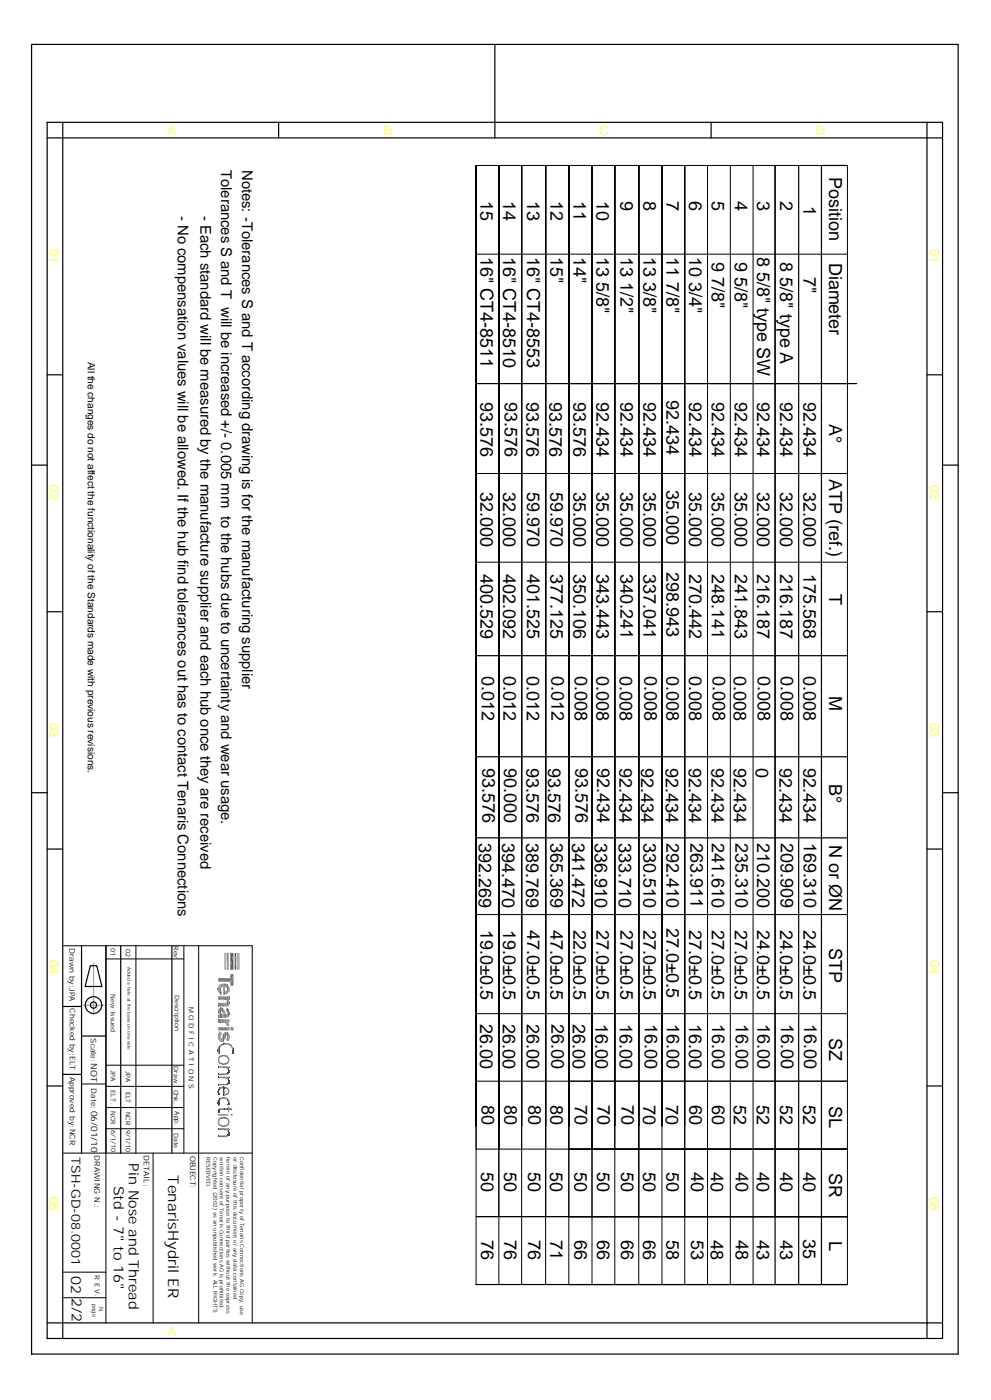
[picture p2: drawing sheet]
<svg xmlns="http://www.w3.org/2000/svg" width="210mm" height="297mm" viewBox="0 0 210 297" stroke-linecap="round" stroke-linejoin="round" font-family="sans-serif">
<g fill="none" stroke="#000" stroke-width=".25">
<path d="M6.7 9.4h196.2v277.5h-196.2zM104.8 9.4v19.8M10 25.9h189.6v257.7h-189.6zM13.3 25.9v3.3h186.3M59 25.9v3.3M115.6 35.1v222.7M135.3 35.1v222.7M150.6 25.9v3.3M164.2 35.1v237.1M169.2 35.1v237.1M174 35.1v237.1M174.2 35.1h5.3"/>
<path d="M196.3 25.9v254.4h-183v-251.1h-3.3M10 79.4h3.3M196.3 79.4h3.3M6.7 98.6h3.3M100.8 81.3h80.6M199.6 98.6h3.3M10 129.6h3.3M100.8 139h78.7M196.3 129.6h3.3M6.7 168h3.3M10 179.9h3.3M100.8 177.6h78.7"/>
<path d="M100.8 160.4h78.7M196.3 179.9h3.3M199.6 168h3.3M10 230.1h3.3M196.3 230.1h3.3M100.8 257.8h78.7M100.8 272.2h78.7M10 280.3h3.3v3.3M199.6 280.3h-3.3v3.3"/>
</g>
<g fill="none" stroke="#000" stroke-width=".21">
<path d="M110.5 35.1v203.5zM110.5 35.1v208.4M115.6 35.1v237.1M120.5 35.1v203.5zM130.2 35.1v203.5zM130.2 35.1v208.4M135.3 35.1v237.1M140.2 35.1v237.1M145 35.1v237.1M149.9 35.1v237.1M154.7 35.1v237.1M159.5 35.1v237.1"/>
<path d="M100.8 53.9h78.7M120.5 81.3h59zM100.8 119.1h78.7M100.8 100.3h78.7M100.8 193.8h78.7M22.4 200.4v79.9M42.1 200.4v79.9M53.4 200.4v79.9M100.8 214.8h78.7M100.8 238.6v-203.5v208.4h78.7M100.8 229.1h78.7M110.5 238.6v-203.5v237.1"/>
<path d="M115.6 238.6v-203.5v208.4M120.5 238.6v-203.5v208.4M130.2 238.6v-203.5v237.1M135.3 238.6v-203.5v208.4M145 238.6v-203.5v222.7M32.4 244.4v35.9M100.8 257.8h78.7h-59h59h-59v-222.7v237.1M105.7 257.8v-222.7v237.1M120.5 257.8h59zM125.4 257.8v-222.7v237.1M100.8 272.2v-237.1v203.5v-203.5h78.7v237.1M120.5 272.2h59"/>
</g>
<g fill="#0037dd">
<path d="M48.5 239.9v.5z"/>
<path d="M48.5 239.9v.7z"/>
<path d="M48.5 239.2v.2z"/>
<path d="M48.5 239.1v.3z"/>
<path d="M48.3 239.5l.2 .4-.2 .8z"/>
<path d="M48.5 239.9v.7l-.2 .1z"/>
<path d="M48.3 239.5v1.2z"/>
<path d="M48.3 240v.8z"/>
<path d="M48.3 239.5v.4z"/>
<path d="M48.3 239.5v.5z"/>
<path d="M48.3 239.1h.2l-.2 .3z"/>
<path d="M48.5 239.1v.3h-.2z"/>
<path d="M48.3 240.4v.4z"/>
<path d="M48.3 240.5l-.1 .4z"/>
<path d="M48.2 239.4v.2z"/>
<path d="M48.2 239.1v.3z"/>
<path d="M48.3 239.1l-.1 .3z"/>
<path d="M48.1 239.1v.4z"/>
<path d="M48.2 239.1v.5z"/>
<path d="M48 239.1v.4z"/>
<path d="M48.1 239.1l-.1 .4z"/>
<path d="M47.8 240.6h.4l-.4 .4z"/>
<path d="M48.2 240.6v.3l-.4 .1z"/>
<path d="M47.8 239.1h.2l-.2 .4z"/>
<path d="M48 239.1v.4h-.2z"/>
<path d="M47.7 240.6h.1l-.1 .4z"/>
<path d="M47.8 240.6v.4h-.1z"/>
<path d="M47.4 240.6h.3l-.3 .4z"/>
<path d="M47.7 240.6v.4h-.3z"/>
<path d="M47.2 239.1h.6l-.6 .4z"/>
<path d="M47.2 239.5l.6-.4v.4z"/>
<path d="M47.1 239.1h.1l-.1 .4z"/>
<path d="M47.2 239.1v.4h-.1z"/>
<path d="M46.8 240.6h.6l-.6 .4z"/>
<path d="M46.8 241l.6-.4v.4z"/>
<path d="M46.6 240.6h.2l-.2 .4z"/>
<path d="M46.8 240.6v.4h-.2z"/>
<path d="M46.4 240.6h.2l-.2 .4z"/>
<path d="M46.6 240.6v.4h-.2z"/>
<path d="M46.3 239.1h.8l-.8 .4z"/>
<path d="M46.3 239.5l.8-.4v.4z"/>
<path d="M46.3 239.1v.3z"/>
<path d="M46.3 239.1v.4z"/>
<path d="M46.2 240.6h.2l-.2 .4z"/>
<path d="M46.4 240.6v.4h-.2z"/>
<path d="M46.3 239.1l-.1 .3z"/>
<path d="M46.2 240.6v.4z"/>
</g>
<path d="M13.5 244.4h39.9" fill="none" stroke="#000" stroke-width=".21"/>
<g fill="#0037dd">
<path d="M49.1 234.9l.1 .3z"/>
<path d="M48.5 234.9h.6l-.6 .3z"/>
<path d="M48.5 235.2l.6-.3v.3z"/>
<path d="M48.3 234.5h.2l-.2 1.2z"/>
<path d="M48.5 234.5v1.2h-.2z"/>
<path d="M48.1 234.9h.2l-.2 .3z"/>
<path d="M48.3 234.9v.3h-.2z"/>
<path d="M48.1 234.9v.3z"/>
<path d="M47.6 234.9h.5l-.5 .3z"/>
<path d="M47.6 235.2l.5-.3v.3z"/>
<path d="M47.6 234.9v.3z"/>
<path d="M47.2 234.9h.4l-.4 .3z"/>
<path d="M47.2 235.2l.4-.3v.3z"/>
<path d="M47 234.9h.2l-.2 .3z"/>
<path d="M47.2 234.9v.3h-.2z"/>
<path d="M46.9 234.9v.3z"/>
<path d="M47 234.9l-.1 .3z"/>
<path d="M46.8 234.9v.3z"/>
<path d="M46.9 234.9l-.1 .3z"/>
<path d="M46.5 235l.3-.1-.3 .3z"/>
<path d="M46.5 235.2l.3-.3v.3z"/>
<path d="M46.4 235.5l.1 .2z"/>
<path d="M46.5 235v.4z"/>
<path d="M46.4 235v.5z"/>
<path d="M46.5 235l-.1 .5z"/>
<path d="M46.4 235v.7z"/>
<path d="M46.4 235l-.2 .8v-.7z"/>
<path d="M46.4 235v.7l-.2 .1z"/>
<path d="M46.2 235.1v.7z"/>
<path d="M48.5 228.9v.5z"/>
<path d="M48.5 228.9v.6z"/>
<path d="M48.5 228.3v.1z"/>
<path d="M48.5 228.2v.2z"/>
<path d="M48.3 228.6l.2 .3-.2 .8z"/>
<path d="M48.5 228.9v.6l-.2 .2z"/>
<path d="M48.3 228.6v1.1z"/>
<path d="M48.3 229v.8z"/>
<path d="M48.3 228.5v.5z"/>
<path d="M48.3 228.6v.4z"/>
<path d="M48.3 228.2h.2l-.2 .2z"/>
<path d="M48.5 228.2v.2h-.2z"/>
<path d="M48.3 229.5v.4z"/>
<path d="M48.2 229.5v.5z"/>
<path d="M48.3 229.5l-.1 .5z"/>
<path d="M48.2 228.4v.3z"/>
<path d="M48.2 228.2v.2z"/>
<path d="M48.3 228.2l-.1 .2z"/>
<path d="M48.1 228.2v.4z"/>
<path d="M48.2 228.2v.5z"/>
<path d="M48 228.2v.4z"/>
<path d="M48.1 228.2l-.1 .4z"/>
<path d="M47.8 229.7l.4-.2-.4 .5z"/>
<path d="M48.2 229.5v.5h-.4z"/>
<path d="M47.8 228.2h.2l-.2 .3z"/>
<path d="M48 228.2v.4l-.2-.1z"/>
<path d="M47.7 229.7h.1l-.1 .3z"/>
<path d="M47.8 229.7v.3h-.1z"/>
<path d="M47.4 229.7h.3l-.3 .3z"/>
<path d="M47.7 229.7v.3h-.3z"/>
<path d="M47.2 228.2h.6l-.6 .3z"/>
<path d="M47.2 228.5l.6-.3v.3z"/>
<path d="M47.1 228.2h.1l-.1 .2z"/>
<path d="M47.2 228.2v.3l-.1-.1z"/>
<path d="M46.8 229.7h.6l-.6 .3z"/>
<path d="M46.8 230l.6-.3v.3z"/>
<path d="M46.6 229.7h.2l-.2 .3z"/>
<path d="M46.8 229.7v.3h-.2z"/>
<path d="M46.4 229.7h.2l-.2 .3z"/>
<path d="M46.6 229.7v.3h-.2z"/>
<path d="M46.3 228.2h.8l-.8 .2z"/>
<path d="M46.3 228.4l.8-.2v.2z"/>
<path d="M46.3 228.2v.2z"/>
<path d="M46.2 228.3v.1z"/>
<path d="M46.2 229.7h.2l-.2 .3z"/>
<path d="M46.4 229.7v.3h-.2z"/>
<path d="M46.2 228.3l.1-.1-.1 .2z"/>
<path d="M46.3 228.2l-.1 .2z"/>
<path d="M46.2 229.7v.3z"/>
<path d="M48.5 226.8v.4z"/>
<path d="M48.5 226.7v.6z"/>
<path d="M48.5 226.8v.5z"/>
<path d="M48.5 226.1v.1z"/>
<path d="M48.5 226v.2z"/>
<path d="M48.3 226.4l.2 .3-.2 .8z"/>
<path d="M48.5 226.7v.6l-.2 .2z"/>
<path d="M48.3 226.4v1.1z"/>
<path d="M48.3 226.8v.8z"/>
<path d="M48.3 226.3v.5z"/>
<path d="M48.3 226.4v.4z"/>
<path d="M48.3 226h.2l-.2 .2z"/>
<path d="M48.5 226v.2h-.2z"/>
<path d="M48.3 227.3v.4z"/>
<path d="M48.2 227.3v.5z"/>
<path d="M48.3 227.3l-.1 .5z"/>
<path d="M48.2 226.2v.3z"/>
<path d="M48.2 226v.2z"/>
<path d="M48.3 226l-.1 .2z"/>
<path d="M48.1 226v.4z"/>
<path d="M48.2 226v.5z"/>
<path d="M48 226v.4z"/>
<path d="M48.1 226l-.1 .4z"/>
<path d="M47.8 227.5l.4-.2-.4 .5z"/>
<path d="M48.2 227.3v.5h-.4z"/>
<path d="M47.8 226h.2l-.2 .3z"/>
<path d="M48 226v.4l-.2-.1z"/>
<path d="M47.7 227.5h.1l-.1 .4z"/>
<path d="M47.8 227.5v.3l-.1 .1z"/>
<path d="M47.4 227.5h.3l-.3 .4z"/>
<path d="M47.7 227.5v.4h-.3z"/>
<path d="M47.2 226h.6l-.6 .3z"/>
<path d="M47.2 226.3l.6-.3v.3z"/>
<path d="M47.1 226h.1l-.1 .2z"/>
<path d="M47.2 226v.3l-.1-.1z"/>
<path d="M46.8 227.5h.6l-.6 .4z"/>
<path d="M46.8 227.9l.6-.4v.4z"/>
<path d="M46.6 227.5h.2l-.2 .4z"/>
<path d="M46.8 227.5v.4h-.2z"/>
<path d="M46.4 227.5h.2l-.2 .4z"/>
<path d="M46.6 227.5v.4h-.2z"/>
<path d="M46.3 226h.8l-.8 .2z"/>
<path d="M46.3 226.2l.8-.2v.2z"/>
<path d="M46.3 226v.2z"/>
<path d="M46.2 226.1v.1z"/>
<path d="M46.2 227.5h.2l-.2 .4z"/>
<path d="M46.4 227.5v.4h-.2z"/>
<path d="M46.2 226.1l.1-.1-.1 .2z"/>
<path d="M46.3 226l-.1 .2z"/>
<path d="M46.2 227.5v.4z"/>
<path d="M48.5 231v.7z"/>
<path d="M48.4 230.7v1z"/>
<path d="M48.5 231l-.1 .7z"/>
<path d="M48.3 230.6v1.3z"/>
<path d="M48.4 230.7l-.1 1.2z"/>
<path d="M48.3 230.6v.4z"/>
<path d="M48.3 230.6v.8z"/>
<path d="M48.3 231.4v.6z"/>
<path d="M48.1 231.7l.2-.1-.2 .4z"/>
<path d="M48.3 231.6v.4h-.2z"/>
<path d="M48.1 230.5l.2 .1-.2 .2z"/>
<path d="M48.1 230.8l.2-.2v.4z"/>
<path d="M48 230.4v.3z"/>
<path d="M48.1 230.5v.3z"/>
<path d="M47.7 231.9l.4-.2-.4 .5z"/>
<path d="M48.1 231.7v.3l-.4 .2z"/>
<path d="M47.6 230.3l.4 .1-.4 .2z"/>
<path d="M47.6 230.6l.4-.2v.3z"/>
<path d="M47.6 231.9v.3z"/>
<path d="M47.7 231.9l-.1 .3z"/>
<path d="M47.6 230.3v.3z"/>
<path d="M47.4 230.3h.2l-.2 2z"/>
<path d="M47.6 230.3v1.9l-.2 .1z"/>
<path d="M47.3 230.3v2z"/>
<path d="M47.4 230.3l-.1 2z"/>
<path d="M47.3 230.3v1.8z"/>
<path d="M47.2 230.3v.3z"/>
<path d="M47.3 230.3v.5z"/>
<path d="M47 230.3h.2l-.2 .3z"/>
<path d="M47.2 230.3v.3h-.2z"/>
<path d="M47 230.3l-.1 .3z"/>
<path d="M46.6 230.5l.3-.1-.3 .5z"/>
<path d="M46.9 230.4v.2l-.3 .3z"/>
<path d="M46.6 230.5v.5z"/>
<path d="M46.4 231.7l.2 .3h-.2z"/>
<path d="M46.4 232h.2z"/>
<path d="M46.4 231.2v.8z"/>
<path d="M46.4 231.7v.3z"/>
<path d="M46.4 230.6l.2-.1-.2 .7z"/>
<path d="M46.6 230.5v.5l-.2 .2z"/>
<path d="M46.2 230.8l.2-.2-.2 1.4z"/>
<path d="M46.4 230.6v1.4h-.2z"/>
<path d="M46.2 230.8v1.1z"/>
<path d="M46.2 230.8v1.2z"/>
<path d="M46.1 231.3v.3z"/>
<path d="M46.2 230.9l-.1 .7z"/>
<path d="M46.2 230.9v1z"/>
<path d="M48.6 233.3v.7z"/>
<path d="M48.5 233.3v.8z"/>
<path d="M48.6 233.3l-.1 .8z"/>
<path d="M48.3 232.9l.2 .4-.2 .8z"/>
<path d="M48.5 233.3v.8h-.2z"/>
<path d="M48.3 233.7v.5z"/>
<path d="M48.3 232.8v.5z"/>
<path d="M48.3 232.9v.8z"/>
<path d="M48.3 233.9v.3z"/>
<path d="M48 232.7l.3 .1-.3 .1z"/>
<path d="M48 232.9l.3-.1v.5z"/>
<path d="M47.8 232.5l.2 .2-.2 .1z"/>
<path d="M47.8 232.8l.2-.1v.2z"/>
<path d="M47.6 232.5h.2l-.2 .3z"/>
<path d="M47.8 232.5v.3h-.2z"/>
<path d="M47.2 232.5h.4l-.4 .3z"/>
<path d="M47.2 232.8l.4-.3v.3z"/>
<path d="M47.1 232.5v.3z"/>
<path d="M47.2 232.5l-.1 .3z"/>
<path d="M46.7 232.7l.4-.2-.4 .5z"/>
<path d="M47.1 232.5v.3l-.4 .2z"/>
<path d="M46.6 232.7v.4z"/>
<path d="M46.7 232.7l-.1 .4z"/>
<path d="M46.5 234v.2z"/>
<path d="M46.4 232.8l.2-.1-.2 .7z"/>
<path d="M46.6 232.7l-.2 .7z"/>
<path d="M46.4 233.8v.4z"/>
<path d="M46.5 234l-.1 .2z"/>
<path d="M46.4 232.8v.7z"/>
<path d="M46.4 233.7v.5z"/>
<path d="M46.4 232.9v.8z"/>
<path d="M46.2 233.1l.2-.2-.2 1.3z"/>
<path d="M46.4 232.9v1.3h-.2z"/>
<path d="M46.2 233.1v1.1z"/>
<path d="M46.1 233.6v.3z"/>
<path d="M46.2 233.2l-.1 .7z"/>
<path d="M46.2 233.2v1z"/>
<path d="M49.4 222.5v.2z"/>
<path d="M49.4 222.1v1.1z"/>
<path d="M49.4 222.5v.7z"/>
<path d="M49.3 221.8l.1 .3-.1 1.3z"/>
<path d="M49.4 222.1v1.1l-.1 .2z"/>
<path d="M49.2 221.8v1.6z"/>
<path d="M49.3 221.8l-.1 1.6z"/>
<path d="M49.2 222.7v.7z"/>
<path d="M49.1 223.2l-.1 .2z"/>
<path d="M49.2 222.9l-.1 .5z"/>
<path d="M49.1 221.6v.5z"/>
<path d="M49.2 221.8v.9z"/>
<path d="M49 221.4v.5z"/>
<path d="M48.7 221.2l.3 .2-.3 .2z"/>
<path d="M48.7 221.6l.3-.2v.5z"/>
<path d="M48.3 221.1l.4 .1-.4 .2z"/>
<path d="M48.3 221.4l.4-.2v.4z"/>
<path d="M48.1 221.1h.2l-.2 .2z"/>
<path d="M48.3 221.1v.3l-.2-.1z"/>
<path d="M47.4 221l.7 .1-.7 .2z"/>
<path d="M47.4 221.3l.7-.2v.2z"/>
<path d="M47.4 221v.3z"/>
<path d="M46.8 221.3l.6-.2-.6 .6z"/>
<path d="M47.4 221.1v.2l-.6 .4z"/>
<path d="M46.7 221.3v.5z"/>
<path d="M46.8 221.3l-.1 .5z"/>
<path d="M46.5 223.2l.1 .2z"/>
<path d="M46.7 221.3l-.2 .9v-.5z"/>
<path d="M46.7 221.3v.5l-.2 .4z"/>
<path d="M46.5 223v.4z"/>
<path d="M46.5 223.2v.2z"/>
<path d="M46.4 222.7v.7z"/>
<path d="M46.5 223l-.1 .4z"/>
<path d="M46.5 221.7l-.1 .8z"/>
<path d="M46.4 221.8v.9z"/>
<path d="M46.4 221.8l-.1 1.6z"/>
<path d="M46.2 221.9v1.4z"/>
<path d="M46.3 221.9v1.5z"/>
<path d="M46.2 221.9l-.1 1z"/>
<path d="M46.1 222.3v.6z"/>
</g>
<g fill="#767676">
<path d="M48.9 217.7h.5l-.5 .7z"/>
<path d="M49.4 217.7v.7h-.5z"/>
<path d="M48.2 217.7h.4l-.4 .7z"/>
<path d="M48.6 217.7v.7h-.4z"/>
<path d="M47.4 217.7h.8l-.8 .7z"/>
<path d="M47.4 218.4l.8-.7v.7z"/>
<path d="M46.6 217.7h.8l-.8 .7z"/>
<path d="M46.6 218.4l.8-.7v.7z"/>
<path d="M46.2 217.7h.4l-.4 .7z"/>
<path d="M46.6 217.7v.7h-.4z"/>
<path d="M48.6 214.5v.5z"/>
<path d="M48.3 213.8l.3 .7-.3 .9z"/>
<path d="M48.6 214.5v.5l-.3 .4z"/>
<path d="M48.3 213.8v1.7z"/>
<path d="M48.2 213.7l.1 .1-.1 1.8z"/>
<path d="M48.3 213.8v1.7l-.1 .1z"/>
<path d="M48.2 214.6l-.1 1z"/>
<path d="M48.1 213.7v.8z"/>
<path d="M48.2 213.7v.9z"/>
<path d="M48.1 213.7v.7z"/>
<path d="M48 214.9v.8z"/>
<path d="M48.1 214.9l-.1 .8z"/>
<path d="M47.9 215l.1-.1-.1 .8z"/>
<path d="M48 214.9l-.1 .8z"/>
<path d="M47.9 213.6l.2 .1-.2 .6z"/>
<path d="M48.1 213.7v.7l-.2-.1z"/>
<path d="M47.8 215h.1l-.1 .7z"/>
<path d="M47.9 215v.7h-.1z"/>
<path d="M47.8 215v.7z"/>
<path d="M47.8 214.9v.8z"/>
<path d="M47.8 214.6v1.1z"/>
<path d="M47.6 214.2l.2 .4-.2 1.1z"/>
<path d="M47.8 214.6v1.1h-.2z"/>
<path d="M47.3 213.8l.3 .4-.3 1.5z"/>
<path d="M47.6 214.2v1.5h-.3z"/>
<path d="M47.2 214.9l.1 .1-.1 .7z"/>
<path d="M47.3 215v.7h-.1z"/>
<path d="M47.2 213.6l.1 .2-.1 .7z"/>
<path d="M47.3 213.8v1.2l-.1-.5z"/>
<path d="M47.2 213.6v.8z"/>
<path d="M47.2 213.6v.9z"/>
<path d="M47 213.5l.2 .1-.2 .6z"/>
<path d="M47.2 213.6v.8l-.2-.2z"/>
<path d="M46.9 214.9h.3l-.3 .8z"/>
<path d="M47.2 214.9v.8h-.3z"/>
<path d="M46.9 214.9v.8z"/>
<path d="M46.7 213.5h.3l-.3 .8z"/>
<path d="M47 213.5v.7l-.3 .1z"/>
<path d="M46.7 214.6l.2 .3-.2 .8z"/>
<path d="M46.9 214.9v.8h-.2z"/>
<path d="M46.7 213.5v1.1z"/>
<path d="M46.7 214.6v1.1z"/>
</g>
<path d="M46.5 213.6v2.1M46.7 213.5v2.2" fill="none" stroke="#767676" stroke-width=".21"/>
<g fill="#767676">
<path d="M46.4 213.7v2z"/>
<path d="M46.5 213.7l-.1 2z"/>
<path d="M46.3 215.1v.6z"/>
<path d="M46.4 215.1l-.1 .6z"/>
<path d="M46.3 213.8l.1-.1-.1 1.1z"/>
<path d="M46.4 213.7v1.4z"/>
<path d="M46.3 213.8l-.1 .9z"/>
<path d="M46.3 213.8v1z"/>
<path d="M46.2 215.1v.6z"/>
<path d="M46.3 215.1l-.1 .6z"/>
<path d="M46.2 214.1v.5z"/>
<path d="M46.2 214v.6z"/>
<path d="M46.2 214v.7z"/>
<path d="M48.5 217.2l.1 .2z"/>
<path d="M48.5 216v.7z"/>
<path d="M48.6 216.1l-.1 .6z"/>
<path d="M48.3 216.8l.2 .4-.2 .2z"/>
<path d="M48.5 217.2v.2h-.2z"/>
<path d="M48.3 216h.2l-.2 .8z"/>
<path d="M48.5 216v.7l-.2 .1z"/>
<path d="M48.2 216h.1l-.1 1.4z"/>
<path d="M48.3 216v1.4h-.1z"/>
<path d="M48.1 216v1.4z"/>
<path d="M48.2 216l-.1 1.4z"/>
<path d="M48 216v1.4z"/>
<path d="M47.9 216v1.2z"/>
<path d="M47.8 216v.9z"/>
<path d="M47.6 216h.2l-.2 .8z"/>
<path d="M47.8 216v.9l-.2-.1z"/>
<path d="M47.4 216h.2l-.2 .8z"/>
<path d="M47.6 216v.8h-.2z"/>
<path d="M46.9 216h.5l-.5 .8z"/>
<path d="M47.4 216v.8h-.5z"/>
<path d="M46.4 216h.5l-.5 .8z"/>
<path d="M46.9 216v.8h-.5z"/>
<path d="M46.4 216v.8z"/>
<path d="M46.2 216h.2l-.2 .8z"/>
<path d="M46.4 216v.8h-.2z"/>
<path d="M46.2 216v.8z"/>
<path d="M48.6 219.2v.9z"/>
<path d="M48.5 219.1v1.3z"/>
<path d="M48.6 219.2l-.1 1.2z"/>
<path d="M48.3 218.9l.2 .2-.2 1.6z"/>
<path d="M48.5 219.1v1.3l-.2 .3z"/>
<path d="M48.3 218.9v1.8z"/>
<path d="M48.1 218.8l.2 .1-.2 1.7z"/>
<path d="M48.3 218.9v1.8l-.2-.1z"/>
<path d="M48.1 220v.5z"/>
<path d="M48.1 220v.6z"/>
<path d="M48.1 218.8v.8z"/>
<path d="M48.1 218.8v1.2z"/>
<path d="M48 220.1v.3z"/>
<path d="M48.1 220.1v.4z"/>
<path d="M48 218.8v.6z"/>
<path d="M47.9 218.7v.7z"/>
<path d="M48 218.8l-.1 .6z"/>
<path d="M47.8 218.7v.9z"/>
<path d="M47.9 218.7l-.1 .9z"/>
<path d="M47.8 218.7v1.1z"/>
<path d="M47.7 218.7v1.4z"/>
<path d="M47.8 218.7l-.1 1.4z"/>
<path d="M47.6 218.8l.1-.1-.1 1.6z"/>
<path d="M47.7 218.7l-.1 1.6z"/>
<path d="M47.6 218.8l-.4 1.9v-1.6z"/>
<path d="M47.6 218.8v1.5l-.4 .4z"/>
<path d="M47.2 219.1v1.6z"/>
<path d="M47.2 219.6l-.1 1.1z"/>
<path d="M46.9 218.9v.2z"/>
<path d="M46.9 220.1l.2-.2-.2 .9z"/>
<path d="M47.1 219.9v.8l-.2 .1z"/>
<path d="M46.8 220.1v.7z"/>
<path d="M46.9 220.1l-.1 .7z"/>
<path d="M46.8 218.7v.8z"/>
<path d="M46.9 218.9l-.1 .6z"/>
<path d="M46.7 220v.7z"/>
<path d="M46.7 218.7v.9z"/>
<path d="M46.8 218.7l-.1 .9z"/>
<path d="M46.7 219.7v1z"/>
<path d="M46.7 218.6v1.1z"/>
<path d="M46.7 218.7v1z"/>
</g>
<path d="M46.5 218.5v2.2M46.6 218.5v2.2" fill="none" stroke="#767676" stroke-width=".21"/>
<g fill="#767676">
<path d="M46.2 219v1.1z"/>
<path d="M46.5 218.7l-.3 1.4v-1.1z"/>
<path d="M46.5 218.7v2l-.3-.6z"/>
</g>
<g fill="#0037dd">
<path d="M48.5 224.1v1z"/>
<path d="M48.3 224l.2 .1-.2 1.2z"/>
<path d="M48.5 224.1v1l-.2 .2z"/>
<path d="M48.3 224.6v.8z"/>
<path d="M48.3 223.8v.6z"/>
<path d="M48.3 224v.6z"/>
<path d="M48.3 224.9l-.2 .6z"/>
<path d="M48.3 224.9v.5l-.2 .1z"/>
<path d="M48.1 223.7l.2 .1-.2 .2z"/>
<path d="M48.3 223.8v.6l-.2-.4z"/>
<path d="M47.4 225.4l.7-.3-.7 .6z"/>
<path d="M47.4 225.7l.7-.6v.4z"/>
<path d="M47.4 223.5l.7 .2-.7 .1z"/>
<path d="M47.4 223.8l.7-.1v.3z"/>
<path d="M46.7 225.1l.7 .3-.7 .1z"/>
<path d="M46.7 225.5l.7-.1v.3z"/>
<path d="M46.7 223.7l.7-.2-.7 .5z"/>
<path d="M46.7 224l.7-.5v.3z"/>
<path d="M46.5 224.9l.2 .2-.2 .3z"/>
<path d="M46.7 225.1v.4l-.2-.1z"/>
<path d="M46.5 223.8l.2-.1-.2 .7z"/>
<path d="M46.7 223.7l-.2 .7z"/>
<path d="M46.4 224.6v.7z"/>
<path d="M46.5 224.9v.5z"/>
<path d="M46.5 223.8l-.1 .8z"/>
<path d="M46.2 224.1v1z"/>
<path d="M46.4 224l-.2 1.1v-1z"/>
<path d="M46.4 224v1.3l-.2-.2z"/>
<path d="M48.5 237.3v1z"/>
<path d="M48.3 237.1l.2 .2-.2 1.1z"/>
<path d="M48.5 237.3v1l-.2 .1z"/>
<path d="M48.3 237.8v.8z"/>
<path d="M48.3 236.9v.6z"/>
<path d="M48.3 237.1v.7z"/>
<path d="M48.3 238l-.2 .6z"/>
<path d="M48.3 238v.6h-.2z"/>
<path d="M48.1 236.8l.2 .1-.2 .3z"/>
<path d="M48.3 236.9v.6l-.2-.3z"/>
<path d="M47.4 238.5l.7-.1-.7 .5z"/>
<path d="M47.4 238.9l.7-.5v.2z"/>
<path d="M47.4 236.7l.7 .1-.7 .2z"/>
<path d="M47.4 237l.7-.2v.4z"/>
<path d="M46.7 238.4l.7 .1-.7 .1z"/>
<path d="M46.7 238.6l.7-.1v.4z"/>
<path d="M46.7 236.8l.7-.1-.7 .5z"/>
<path d="M46.7 237.2l.7-.5v.3z"/>
<path d="M46.5 238l.2 .4-.2 .2z"/>
<path d="M46.7 238.4v.2h-.2z"/>
<path d="M46.5 236.9l.2-.1-.2 .7z"/>
<path d="M46.7 236.8l-.2 .7z"/>
<path d="M46.4 237.8v.6z"/>
<path d="M46.5 238v.6z"/>
<path d="M46.5 236.9l-.1 .9z"/>
<path d="M46.2 237.3v1z"/>
<path d="M46.4 237.1l-.2 1.2v-1z"/>
<path d="M46.4 237.1v1.3l-.2-.1z"/>
</g>
<g fill="#767676">
<path d="M48.8 206.4h.6l-.6 2.5z"/>
<path d="M49.4 206.4v2.5h-.6z"/>
<path d="M46.2 207.3h2.6l-2.6 .7z"/>
<path d="M46.2 208l2.6-.7v.7z"/>
</g>
<path d="M48.3 201.9v3.6" fill="none" stroke="#dd00a5" stroke-width=".34"/>
<g fill="#767676">
<path d="M48.6 209.3v.9z"/>
<path d="M48.4 209l.2 .3-.2 .9z"/>
<path d="M48.6 209.3v.9h-.2z"/>
<path d="M48.1 208.6l.3 .4-.3 1.6z"/>
<path d="M48.4 209v1.2l-.3 .4z"/>
<path d="M48.1 208.6v.8z"/>
<path d="M48.1 208.6v1.2z"/>
<path d="M48.1 209.8l-.1 .9z"/>
<path d="M48 208.5v.8z"/>
<path d="M47.8 210.1l.2-.2-.2 .8z"/>
<path d="M48 209.9v.8h-.2z"/>
<path d="M47.7 210.1v.6z"/>
<path d="M47.8 210.1l-.1 .6z"/>
<path d="M47.7 208.5h.3l-.3 .6z"/>
<path d="M48 208.5v.8l-.3-.2z"/>
</g>
<path d="M47.5 208.5v2.3" fill="none" stroke="#767676" stroke-width=".25"/>
<path d="M47.3 208.5v2.3M47.4 208.5v2.3" fill="none" stroke="#767676" stroke-width=".21"/>
<g fill="#767676">
<path d="M47.2 208.5v.6z"/>
<path d="M46.9 210.2l.2 .1-.2 .4z"/>
<path d="M46.8 208.5h.4l-.4 .9z"/>
<path d="M47.2 208.5v.6l-.4 .3z"/>
<path d="M46.8 210.1v.7z"/>
<path d="M46.9 210.2l-.1 .6z"/>
<path d="M46.7 210v.7z"/>
<path d="M46.7 209.6v1.1z"/>
<path d="M46.7 209.5v1.2z"/>
<path d="M46.7 208.6l.1-.1-.1 1z"/>
<path d="M46.8 208.5l-.1 1z"/>
<path d="M46.5 208.7l.2-.1-.2 2z"/>
</g>
<path d="M46.6 208.6v2.1" fill="none" stroke="#767676" stroke-width=".25"/>
<g fill="#767676">
<path d="M46.5 208.7l-.1 1.7z"/>
<path d="M46.5 208.7v1.9z"/>
<path d="M46.4 208.9l-.2 1.3v-1z"/>
<path d="M46.4 208.9v1.5l-.2-.2z"/>
<path d="M46.1 209.4v.5z"/>
<path d="M46.2 209.2l-.1 .7z"/>
<path d="M46.2 209.2v1z"/>
</g>
<path d="M13.5 200.4h39.9" fill="none" stroke="#000" stroke-width=".21"/>
<g fill="#767676">
<path d="M48.6 212.2v.7z"/>
<path d="M48.6 211.2v.7z"/>
<path d="M48.5 212.1v.9z"/>
<path d="M48.6 212.2l-.1 .8z"/>
<path d="M48.5 211.2v.7z"/>
<path d="M48.6 211.2l-.1 .7z"/>
<path d="M48.4 211.9v1.2z"/>
<path d="M48.5 212.1l-.1 1z"/>
<path d="M48.4 211.2v.7z"/>
<path d="M48.5 211.2l-.1 .7z"/>
<path d="M48.3 211.9v1.2z"/>
<path d="M48.4 211.9l-.1 1.2z"/>
<path d="M48.3 211.2v.7z"/>
<path d="M48.4 211.2l-.1 .7z"/>
</g>
<path d="M48.2 211.2v2" fill="none" stroke="#767676" stroke-width=".25"/>
<g fill="#767676">
<path d="M48.1 212.3v.9z"/>
<path d="M48.1 211.2v1.1z"/>
<path d="M48.1 212.3l-.1 1z"/>
<path d="M48 211.2v.7z"/>
<path d="M47.9 211.2v.7z"/>
<path d="M48 211.2l-.1 .7z"/>
<path d="M47.8 212.5l.2-.1-.2 .9z"/>
<path d="M48 212.4v.9h-.2z"/>
<path d="M47.7 212.5v.8z"/>
<path d="M47.8 212.5l-.1 .8z"/>
<path d="M47.6 212.5v.8z"/>
<path d="M47.7 212.5l-.1 .8z"/>
<path d="M47.4 212.5h.2l-.2 .8z"/>
<path d="M47.6 212.5v.8h-.2z"/>
<path d="M47.2 211.2h.7l-.7 .7z"/>
<path d="M47.2 211.9l.7-.7v.7z"/>
<path d="M47 212.5h.4l-.4 .8z"/>
<path d="M47.4 212.5v.8h-.4z"/>
<path d="M46.6 212.5h.4l-.4 .8z"/>
<path d="M47 212.5v.8h-.4z"/>
<path d="M46.4 211.2h.8l-.8 .7z"/>
<path d="M46.4 211.9l.8-.7v.7z"/>
<path d="M46.4 211.2v.7z"/>
<path d="M46.2 212.5h.4l-.4 .8z"/>
<path d="M46.6 212.5v.8h-.4z"/>
<path d="M46.2 212.5v.8z"/>
<path d="M46.2 212.6v.6z"/>
<path d="M46.2 212.6v.7z"/>
<path d="M46.2 211.2h.2l-.2 .7z"/>
<path d="M46.4 211.2v.7h-.2z"/>
</g>
<path d="M22.4 203.2h16.5M38.9 200.4v44M22.4 230.2h16.5M22.4 225.7h16.5M22.4 234.7h16.5M22.4 239.2h16.5" fill="none" stroke="#000" stroke-width=".21"/>
<path d="M47.5 201.9v3.6" fill="none" stroke="#00b85c" stroke-width=".21"/>
<path d="M47.8 201.9v3.6" fill="none" stroke="#0037dd" stroke-width=".21"/>
<g fill="#00b85c">
<path d="M48.8 201.9h.6l-.6 3.6z"/>
<path d="M49.4 201.9v3.6h-.6z"/>
</g>
<path d="M50.4 201.9v3.6" fill="none" stroke="#00b85c" stroke-width=".21"/>
<path d="M50.6 201.9v3.6" fill="none" stroke="#dd00a5" stroke-width=".21"/>
<path d="M49.9 201.9v3.6" fill="none" stroke="#0037dd" stroke-width=".34"/>
<path d="M13.5 275h8.9M13.5 269.6h8.9" fill="none" stroke="#000" stroke-width=".21"/>
<g fill="#0037dd">
<path d="M48.9 236.1h.4l-.4 .3z"/>
<path d="M48.9 236.4l.4-.3v.3z"/>
<path d="M48 236.1h.3l-.3 .3z"/>
<path d="M48 236.4l.3-.3v.3z"/>
<path d="M47.2 236.1h.8l-.8 .3z"/>
<path d="M47.2 236.4l.8-.3v.3z"/>
<path d="M46.5 236.1h.7l-.7 .3z"/>
<path d="M46.5 236.4l.7-.3v.3z"/>
<path d="M46.1 236.1h.4l-.4 .3z"/>
<path d="M46.1 236.4l.4-.3v.3z"/>
</g>
<g fill="none" stroke="#000" stroke-width=".25">
<path d="M13.3 213.3h4M17.3 219.6h5.1M17.3 200.4v44M19.1 204.7h1.4l1.1 4.4h-3.6zM19.3 212.5l.5-.2 .5 .2 .2 .5-.2 .5-.5 .2-.5-.2-.2-.5zM22.4 200.4v44M25.6 200.4v44M36.4 200.4v44M13.3 227.7h4"/>
<circle cx="19.8" cy="213" r="1.78"/>
</g>
<path d="M28.8 200.4v44M17.3 229.7h5.1" fill="none" stroke="#000" stroke-width=".21"/>
<path d="M17.6 213h4.4M19.8 204.1v11" fill="none" stroke="#f0f" stroke-width=".25"/>
<g font-size="3.8">
<text x="175.6" y="37.4" transform="rotate(90 175.6 37.4)">Position</text>
<text x="101.8" y="42.6" transform="rotate(90 101.8 42.6)">15</text>
<text x="106.6" y="42.6" transform="rotate(90 106.6 42.6)">14</text>
<text x="111.7" y="42.6" transform="rotate(90 111.7 42.6)">13</text>
<text x="116.6" y="42.6" transform="rotate(90 116.6 42.6)">12</text>
<text x="121.5" y="42.6" transform="rotate(90 121.5 42.6)">11</text>
<text x="126.3" y="42.6" transform="rotate(90 126.3 42.6)">10</text>
<text x="131.4" y="42.6" transform="rotate(90 131.4 42.6)">9</text>
<text x="136.3" y="42.6" transform="rotate(90 136.3 42.6)">8</text>
<text x="141.1" y="42.7" transform="rotate(90 141.1 42.7)">7</text>
<text x="146" y="42.6" transform="rotate(90 146 42.6)">6</text>
<text x="150.8" y="42.6" transform="rotate(90 150.8 42.6)">5</text>
<text x="155.6" y="42.6" transform="rotate(90 155.6 42.6)">4</text>
<text x="160.4" y="42.6" transform="rotate(90 160.4 42.6)">3</text>
<text x="165.3" y="42.6" transform="rotate(90 165.3 42.6)">2</text>
<text x="170.2" y="43.7" transform="rotate(90 170.2 43.7)">1</text>
<text x="101.8" y="54.5" transform="rotate(90 101.8 54.5)">16&quot; CT4-8511</text>
<text x="106.6" y="54.5" transform="rotate(90 106.6 54.5)">16&quot; CT4-8510</text>
<text x="111.7" y="54.5" transform="rotate(90 111.7 54.5)">16&quot; CT4-8553</text>
<text x="116.6" y="54.5" transform="rotate(90 116.6 54.5)">15&quot;</text>
<text x="121.5" y="54.5" transform="rotate(90 121.5 54.5)">14&quot;</text>
<text x="126.3" y="54.5" transform="rotate(90 126.3 54.5)">13 5/8&quot;</text>
<text x="131.4" y="54.5" transform="rotate(90 131.4 54.5)">13 1/2&quot;</text>
<text x="136.3" y="54.5" transform="rotate(90 136.3 54.5)">13 3/8&quot;</text>
<text x="141.1" y="54.5" transform="rotate(90 141.1 54.5)">11 7/8&quot;</text>
<text x="146" y="54.5" transform="rotate(90 146 54.5)">10 3/4&quot;</text>
<text x="150.8" y="55.6" transform="rotate(90 150.8 55.6)">9 7/8&quot;</text>
<text x="155.6" y="55.6" transform="rotate(90 155.6 55.6)">9 5/8&quot;</text>
<text x="160.4" y="54.4" transform="rotate(90 160.4 54.4)">8 5/8&quot; type SW</text>
<text x="165.3" y="55.6" transform="rotate(90 165.3 55.6)">8 5/8&quot; type A</text>
<text x="170.2" y="58.8" transform="rotate(90 170.2 58.8)">7&quot;</text>
<text x="175.6" y="55.6" transform="rotate(90 175.6 55.6)">Diameter</text>
<text x="101.8" y="85.1" transform="rotate(90 101.8 85.1)">93.576</text>
<text x="106.9" y="85.1" transform="rotate(90 106.9 85.1)">93.576</text>
<text x="111.5" y="85.1" transform="rotate(90 111.5 85.1)">93.576</text>
<text x="116.4" y="85.1" transform="rotate(90 116.4 85.1)">93.576</text>
<text x="121.5" y="85.1" transform="rotate(90 121.5 85.1)">93.576</text>
<text x="126.3" y="85.1" transform="rotate(90 126.3 85.1)">92.434</text>
<text x="131.4" y="85.1" transform="rotate(90 131.4 85.1)">92.434</text>
<text x="136.3" y="85.1" transform="rotate(90 136.3 85.1)">92.434</text>
<text x="141.1" y="84.8" transform="rotate(90 141.1 84.8)">92.434</text>
<text x="146" y="85.1" transform="rotate(90 146 85.1)">92.434</text>
<text x="150.8" y="85.1" transform="rotate(90 150.8 85.1)">92.434</text>
<text x="155.6" y="85.1" transform="rotate(90 155.6 85.1)">92.434</text>
<text x="160.4" y="85.1" transform="rotate(90 160.4 85.1)">92.434</text>
<text x="165.3" y="85.1" transform="rotate(90 165.3 85.1)">92.434</text>
<text x="170.2" y="85.1" transform="rotate(90 170.2 85.1)">92.434</text>
<text x="175.6" y="89.8" transform="rotate(90 175.6 89.8)">A°</text>
<text x="175.6" y="101.6" transform="rotate(90 175.6 101.6)">ATP (ref.)</text>
<text x="101.8" y="104.2" transform="rotate(90 101.8 104.2)">32.000</text>
<text x="106.6" y="104.2" transform="rotate(90 106.6 104.2)">32.000</text>
<text x="111.7" y="104.2" transform="rotate(90 111.7 104.2)">59.970</text>
<text x="116.6" y="104.2" transform="rotate(90 116.6 104.2)">59.970</text>
<text x="121.5" y="104.2" transform="rotate(90 121.5 104.2)">35.000</text>
<text x="126.3" y="104.2" transform="rotate(90 126.3 104.2)">35.000</text>
<text x="131.4" y="104.2" transform="rotate(90 131.4 104.2)">35.000</text>
<text x="136.3" y="104.2" transform="rotate(90 136.3 104.2)">35.000</text>
<text x="141.1" y="103.8" transform="rotate(90 141.1 103.8)">35.000</text>
<text x="146" y="104.2" transform="rotate(90 146 104.2)">35.000</text>
<text x="150.8" y="104.2" transform="rotate(90 150.8 104.2)">35.000</text>
<text x="155.6" y="104.2" transform="rotate(90 155.6 104.2)">35.000</text>
<text x="160.4" y="104.2" transform="rotate(90 160.4 104.2)">32.000</text>
<text x="165.3" y="104.2" transform="rotate(90 165.3 104.2)">32.000</text>
<text x="170.2" y="104.2" transform="rotate(90 170.2 104.2)">32.000</text>
<text x="101.8" y="121.7" transform="rotate(90 101.8 121.7)">400.529</text>
<text x="106.6" y="121.7" transform="rotate(90 106.6 121.7)">402.092</text>
<text x="111.7" y="121.7" transform="rotate(90 111.7 121.7)">401.525</text>
<text x="116.6" y="121.7" transform="rotate(90 116.6 121.7)">377.125</text>
<text x="121.5" y="121.7" transform="rotate(90 121.5 121.7)">350.106</text>
<text x="126.3" y="121.7" transform="rotate(90 126.3 121.7)">343.443</text>
<text x="131.4" y="121.7" transform="rotate(90 131.4 121.7)">340.241</text>
<text x="136.3" y="121.7" transform="rotate(90 136.3 121.7)">337.041</text>
<text x="141.1" y="121.3" transform="rotate(90 141.1 121.3)">298.943</text>
<text x="146" y="121.7" transform="rotate(90 146 121.7)">270.442</text>
<text x="150.8" y="121.7" transform="rotate(90 150.8 121.7)">248.141</text>
<text x="155.6" y="121.7" transform="rotate(90 155.6 121.7)">241.843</text>
<text x="160.4" y="121.7" transform="rotate(90 160.4 121.7)">216.187</text>
<text x="165.3" y="121.7" transform="rotate(90 165.3 121.7)">216.187</text>
<text x="170.2" y="121.7" transform="rotate(90 170.2 121.7)">175.568</text>
<text x="175.6" y="125.9" transform="rotate(90 175.6 125.9)">T</text>
<text x="102" y="143.4" transform="rotate(90 102 143.4)">0.012</text>
<text x="106.7" y="143.4" transform="rotate(90 106.7 143.4)">0.012</text>
<text x="111.6" y="143.4" transform="rotate(90 111.6 143.4)">0.012</text>
<text x="116.8" y="143.4" transform="rotate(90 116.8 143.4)">0.012</text>
<text x="121.8" y="143.4" transform="rotate(90 121.8 143.4)">0.008</text>
<text x="126.3" y="143.4" transform="rotate(90 126.3 143.4)">0.008</text>
<text x="131.3" y="143.4" transform="rotate(90 131.3 143.4)">0.008</text>
<text x="136.5" y="143.4" transform="rotate(90 136.5 143.4)">0.008</text>
<text x="141.1" y="143.4" transform="rotate(90 141.1 143.4)">0.008</text>
<text x="146" y="143.4" transform="rotate(90 146 143.4)">0.008</text>
<text x="151" y="143.4" transform="rotate(90 151 143.4)">0.008</text>
<text x="155.4" y="143.4" transform="rotate(90 155.4 143.4)">0.008</text>
<text x="160.5" y="143.4" transform="rotate(90 160.5 143.4)">0.008</text>
<text x="165.4" y="143.4" transform="rotate(90 165.4 143.4)">0.008</text>
<text x="170.2" y="143.4" transform="rotate(90 170.2 143.4)">0.008</text>
<text x="175.6" y="147.6" transform="rotate(90 175.6 147.6)">M</text>
<text x="102.2" y="162.7" transform="rotate(90 102.2 162.7)">93.576</text>
<text x="106.8" y="162.7" transform="rotate(90 106.8 162.7)">90.000</text>
<text x="111.5" y="162.7" transform="rotate(90 111.5 162.7)">93.576</text>
<text x="116.1" y="162.7" transform="rotate(90 116.1 162.7)">93.576</text>
<text x="121.9" y="162.7" transform="rotate(90 121.9 162.7)">93.576</text>
<text x="126.5" y="162.7" transform="rotate(90 126.5 162.7)">92.434</text>
<text x="131.2" y="162.7" transform="rotate(90 131.2 162.7)">92.434</text>
<text x="135.8" y="162.7" transform="rotate(90 135.8 162.7)">92.434</text>
<text x="141.1" y="162.7" transform="rotate(90 141.1 162.7)">92.434</text>
<text x="145.9" y="162.7" transform="rotate(90 145.9 162.7)">92.434</text>
<text x="150.7" y="162.7" transform="rotate(90 150.7 162.7)">92.434</text>
<text x="155.4" y="162.7" transform="rotate(90 155.4 162.7)">92.434</text>
<text x="160.1" y="162.7" transform="rotate(90 160.1 162.7)">0</text>
<text x="165.1" y="162.7" transform="rotate(90 165.1 162.7)">92.434</text>
<text x="170.2" y="162.7" transform="rotate(90 170.2 162.7)">92.434</text>
<text x="175.6" y="166.2" transform="rotate(90 175.6 166.2)">B°</text>
<text x="101.4" y="178.6" transform="rotate(90 101.4 178.6)">392.269</text>
<text x="106.3" y="178.6" transform="rotate(90 106.3 178.6)">394.470</text>
<text x="111.4" y="178.6" transform="rotate(90 111.4 178.6)">389.769</text>
<text x="116.6" y="178.6" transform="rotate(90 116.6 178.6)">365.369</text>
<text x="121.2" y="178.6" transform="rotate(90 121.2 178.6)">341.472</text>
<text x="126" y="178.6" transform="rotate(90 126 178.6)">336.910</text>
<text x="131.1" y="178.6" transform="rotate(90 131.1 178.6)">333.710</text>
<text x="136.3" y="178.6" transform="rotate(90 136.3 178.6)">330.510</text>
<text x="141.1" y="178.6" transform="rotate(90 141.1 178.6)">292.410</text>
<text x="146.2" y="178.6" transform="rotate(90 146.2 178.6)">263.911</text>
<text x="150.8" y="178.6" transform="rotate(90 150.8 178.6)">241.610</text>
<text x="155.8" y="178.6" transform="rotate(90 155.8 178.6)">235.310</text>
<text x="160.4" y="178.6" transform="rotate(90 160.4 178.6)">210.200</text>
<text x="165.4" y="178.6" transform="rotate(90 165.4 178.6)">209.909</text>
<text x="170.3" y="178.6" transform="rotate(90 170.3 178.6)">169.310</text>
<text x="175.6" y="179" transform="rotate(90 175.6 179)">N or ØN</text>
<text x="101.8" y="197" transform="rotate(90 101.8 197)">19.0±0.5</text>
<text x="106.6" y="197" transform="rotate(90 106.6 197)">19.0±0.5</text>
<text x="111.7" y="197" transform="rotate(90 111.7 197)">47.0±0.5</text>
<text x="116.6" y="197" transform="rotate(90 116.6 197)">47.0±0.5</text>
<text x="121.5" y="197" transform="rotate(90 121.5 197)">22.0±0.5</text>
<text x="126.3" y="197" transform="rotate(90 126.3 197)">27.0±0.5</text>
<text x="131.4" y="197" transform="rotate(90 131.4 197)">27.0±0.5</text>
<text x="136.3" y="197" transform="rotate(90 136.3 197)">27.0±0.5</text>
<text x="141.1" y="196.6" transform="rotate(90 141.1 196.6)">27.0±0.5</text>
<text x="146" y="197" transform="rotate(90 146 197)">27.0±0.5</text>
<text x="150.8" y="197" transform="rotate(90 150.8 197)">27.0±0.5</text>
<text x="155.6" y="197" transform="rotate(90 155.6 197)">27.0±0.5</text>
<text x="160.4" y="197" transform="rotate(90 160.4 197)">24.0±0.5</text>
<text x="165.3" y="197" transform="rotate(90 165.3 197)">24.0±0.5</text>
<text x="170.2" y="197" transform="rotate(90 170.2 197)">24.0±0.5</text>
<text x="175.6" y="200.8" transform="rotate(90 175.6 200.8)">STP</text>
<text x="101.7" y="216.9" transform="rotate(90 101.7 216.9)">26.00</text>
<text x="106.5" y="216.9" transform="rotate(90 106.5 216.9)">26.00</text>
<text x="111.6" y="216.9" transform="rotate(90 111.6 216.9)">26.00</text>
<text x="116.8" y="216.9" transform="rotate(90 116.8 216.9)">26.00</text>
<text x="121.3" y="216.9" transform="rotate(90 121.3 216.9)">26.00</text>
<text x="126.2" y="216.9" transform="rotate(90 126.2 216.9)">16.00</text>
<text x="131.3" y="216.9" transform="rotate(90 131.3 216.9)">16.00</text>
<text x="136.6" y="216.9" transform="rotate(90 136.6 216.9)">16.00</text>
<text x="141.2" y="216.9" transform="rotate(90 141.2 216.9)">16.00</text>
<text x="146" y="216.9" transform="rotate(90 146 216.9)">16.00</text>
<text x="150.9" y="216.9" transform="rotate(90 150.9 216.9)">16.00</text>
<text x="155.9" y="216.9" transform="rotate(90 155.9 216.9)">16.00</text>
<text x="160.4" y="216.9" transform="rotate(90 160.4 216.9)">16.00</text>
<text x="165.4" y="216.9" transform="rotate(90 165.4 216.9)">16.00</text>
<text x="170.3" y="216.9" transform="rotate(90 170.3 216.9)">16.00</text>
<text x="175.6" y="220" transform="rotate(90 175.6 220)">SZ</text>
<text x="102" y="234.2" transform="rotate(90 102 234.2)">80</text>
<text x="106.8" y="234.2" transform="rotate(90 106.8 234.2)">80</text>
<text x="111.9" y="234.2" transform="rotate(90 111.9 234.2)">80</text>
<text x="116.6" y="234.2" transform="rotate(90 116.6 234.2)">80</text>
<text x="121.8" y="234.2" transform="rotate(90 121.8 234.2)">70</text>
<text x="126.6" y="234.2" transform="rotate(90 126.6 234.2)">70</text>
<text x="131.7" y="234.2" transform="rotate(90 131.7 234.2)">70</text>
<text x="136.2" y="234.2" transform="rotate(90 136.2 234.2)">70</text>
<text x="141.1" y="234.2" transform="rotate(90 141.1 234.2)">70</text>
<text x="146" y="234.2" transform="rotate(90 146 234.2)">60</text>
<text x="150.9" y="234.2" transform="rotate(90 150.9 234.2)">60</text>
<text x="155.4" y="234.2" transform="rotate(90 155.4 234.2)">52</text>
<text x="160.3" y="234.2" transform="rotate(90 160.3 234.2)">52</text>
<text x="165.3" y="234.2" transform="rotate(90 165.3 234.2)">52</text>
<text x="170.1" y="234.2" transform="rotate(90 170.1 234.2)">52</text>
<text x="175.6" y="234.4" transform="rotate(90 175.6 234.4)">SL</text>
<text x="101.9" y="248.3" transform="rotate(90 101.9 248.3)">50</text>
<text x="106.8" y="248.3" transform="rotate(90 106.8 248.3)">50</text>
<text x="111.8" y="248.3" transform="rotate(90 111.8 248.3)">50</text>
<text x="116.5" y="248.3" transform="rotate(90 116.5 248.3)">50</text>
<text x="121.7" y="248.3" transform="rotate(90 121.7 248.3)">50</text>
<text x="126.5" y="248.3" transform="rotate(90 126.5 248.3)">50</text>
<text x="131.6" y="248.3" transform="rotate(90 131.6 248.3)">50</text>
<text x="136.2" y="248.3" transform="rotate(90 136.2 248.3)">50</text>
<text x="141.1" y="248.3" transform="rotate(90 141.1 248.3)">50</text>
<text x="146.4" y="248.3" transform="rotate(90 146.4 248.3)">40</text>
<text x="150.5" y="248.3" transform="rotate(90 150.5 248.3)">40</text>
<text x="155.9" y="248.3" transform="rotate(90 155.9 248.3)">40</text>
<text x="160.3" y="248.3" transform="rotate(90 160.3 248.3)">40</text>
<text x="165.3" y="248.3" transform="rotate(90 165.3 248.3)">40</text>
<text x="170.1" y="248.3" transform="rotate(90 170.1 248.3)">40</text>
<text x="175.6" y="248.7" transform="rotate(90 175.6 248.7)">SR</text>
<text x="101.9" y="262.7" transform="rotate(90 101.9 262.7)">76</text>
<text x="106.8" y="262.7" transform="rotate(90 106.8 262.7)">76</text>
<text x="111.8" y="262.7" transform="rotate(90 111.8 262.7)">76</text>
<text x="116.5" y="262.7" transform="rotate(90 116.5 262.7)">71</text>
<text x="121.7" y="262.7" transform="rotate(90 121.7 262.7)">66</text>
<text x="126.5" y="262.7" transform="rotate(90 126.5 262.7)">66</text>
<text x="131.6" y="262.7" transform="rotate(90 131.6 262.7)">66</text>
<text x="136.2" y="262.7" transform="rotate(90 136.2 262.7)">66</text>
<text x="141.1" y="262.7" transform="rotate(90 141.1 262.7)">58</text>
<text x="146.4" y="262.7" transform="rotate(90 146.4 262.7)">53</text>
<text x="150.5" y="262.7" transform="rotate(90 150.5 262.7)">48</text>
<text x="155.9" y="262.7" transform="rotate(90 155.9 262.7)">48</text>
<text x="160.3" y="262.7" transform="rotate(90 160.3 262.7)">43</text>
<text x="165.3" y="262.7" transform="rotate(90 165.3 262.7)">43</text>
<text x="170.1" y="262.7" transform="rotate(90 170.1 262.7)">35</text>
<text x="175.6" y="263.1" transform="rotate(90 175.6 263.1)">L</text>
</g>
<g font-size="3.1">
<text x="46.8" y="36" transform="rotate(90 46.8 36)">Tolerances S and T will be increased +/- 0.005 mm to the hubs due to uncertainty and wear usage.</text>
<text x="51.3" y="36" transform="rotate(90 51.3 36)">Notes: -Tolerances S and T according drawing is for the manufacturing supplier</text>
<text x="37.7" y="45.7" transform="rotate(90 37.7 45.7)">- No compensation values will be allowed. If the hub find tolerances out has to contact Tenaris Connections</text>
<text x="42.5" y="45.7" transform="rotate(90 42.5 45.7)">- Each standard will be measured by the manufacture supplier and each hub once they are received</text>
<text x="35.6" y="249.1" transform="rotate(90 35.6 249.1)">TenarisHydril ER</text>
</g>
<g font-size="3">
<text x="24.1" y="251.3" transform="rotate(90 24.1 251.3)">Std - 7&quot; to 16&quot;</text>
<text x="27.3" y="246.6" transform="rotate(90 27.3 246.6)">Pin Nose and Thread</text>
<text x="15.1" y="270.4" transform="rotate(90 15.1 270.4)">02</text>
<text x="15.2" y="275.1" transform="rotate(90 15.2 275.1)">2/2</text>
</g>
<g font-size="2.7" fill="#ff0">
<text x="35.5" y="28.5">A</text>
<text x="81.3" y="28.5">B</text>
<text x="127.1" y="28.5">C</text>
<text x="172.8" y="28.5">D</text>
<text x="10.6" y="52.7" transform="rotate(90 10.6 52.7)">01</text>
<text x="197" y="52.7" transform="rotate(90 197 52.7)">01</text>
<text x="10.6" y="102.9" transform="rotate(90 10.6 102.9)">02</text>
<text x="197" y="102.9" transform="rotate(90 197 102.9)">02</text>
<text x="10.6" y="153.2" transform="rotate(90 10.6 153.2)">03</text>
<text x="197" y="153.2" transform="rotate(90 197 153.2)">03</text>
<text x="10.6" y="203.4" transform="rotate(90 10.6 203.4)">04</text>
<text x="197" y="203.4" transform="rotate(90 197 203.4)">04</text>
<text x="10.6" y="253.6" transform="rotate(90 10.6 253.6)">05</text>
<text x="197" y="253.6" transform="rotate(90 197 253.6)">05</text>
<text x="35.5" y="283.1">A</text>
</g>
<text font-size="2.7" x="15.2" y="245.3" transform="rotate(90 15.2 245.3)">TSH-GD-08.0001</text>
<text font-size="2.1" x="18.6" y="76.6" transform="rotate(90 18.6 76.6)">All the changes do not affect the functionality of the Standards made with previous revisions.</text>
<g font-size="1.9">
<text x="19.2" y="225.3" transform="rotate(90 19.2 225.3)">NOT</text>
<text x="19.3" y="235.4" transform="rotate(90 19.3 235.4)">06/01/10</text>
</g>
<g font-size="1.6">
<text x="14.7" y="200.9" transform="rotate(90 14.7 200.9)">Drawn by:JPA</text>
<text x="14.8" y="213.7" transform="rotate(90 14.8 213.7)">Checked by:ELT</text>
<text x="19.2" y="220.1" transform="rotate(90 19.2 220.1)">Scale:</text>
<text x="14.8" y="228.2" transform="rotate(90 14.8 228.2)">Approved by:NCR</text>
<text x="19.3" y="230.6" transform="rotate(90 19.3 230.6)">Date:</text>
<text x="20" y="244.9" transform="rotate(90 20 244.9)">DRAWING N.:</text>
<text x="30.5" y="244.9" transform="rotate(90 30.5 244.9)">DETAIL:</text>
<text x="40.3" y="245" transform="rotate(90 40.3 245)">OBJECT:</text>
</g>
<g font-size="1.5">
<text x="40" y="213.4" transform="rotate(90 40 213.4)">M O D F I C A T I O N S</text>
<text x="20.1" y="270.3" transform="rotate(90 20.1 270.3)">R E V.</text>
</g>
<g font-size="1.4">
<text x="23.5" y="200.9" transform="rotate(90 23.5 200.9)">01</text>
<text x="26.7" y="201.1" transform="rotate(90 26.7 201.1)">02</text>
<text x="36.8" y="200.5" transform="rotate(90 36.8 200.5)">Rev</text>
<text x="23.5" y="210.7" transform="rotate(90 23.5 210.7)">New Issued</text>
<text x="37" y="210.8" transform="rotate(90 37 210.8)">Description</text>
<text x="23.5" y="226.8" transform="rotate(90 23.5 226.8)">JPA</text>
<text x="26.7" y="226.9" transform="rotate(90 26.7 226.9)">JPA</text>
<text x="36.8" y="226" transform="rotate(90 36.8 226)">Draw.</text>
<text x="23.5" y="231" transform="rotate(90 23.5 231)">ELT.</text>
<text x="26.7" y="231.3" transform="rotate(90 26.7 231.3)">ELT</text>
<text x="36.8" y="231" transform="rotate(90 36.8 231)">Chk.</text>
<text x="23.5" y="235.5" transform="rotate(90 23.5 235.5)">NCR</text>
<text x="23.5" y="239.5" transform="rotate(90 23.5 239.5)">6/1/10</text>
<text x="26.7" y="235.6" transform="rotate(90 26.7 235.6)">NCR</text>
<text x="26.7" y="239.5" transform="rotate(90 26.7 239.5)">9/1/10</text>
<text x="37" y="235.5" transform="rotate(90 37 235.5)">App.</text>
<text x="36.8" y="240.1" transform="rotate(90 36.8 240.1)">Date</text>
</g>
<g font-size="1.1">
<text x="43.8" y="245.2" transform="rotate(90 43.8 245.2)">RESERVED.</text>
<text x="45.2" y="245.2" transform="rotate(90 45.2 245.2)">Copyrighted (2002) as an unpublished work. ALL RIGHTS</text>
<text x="46.6" y="245.3" transform="rotate(90 46.6 245.3)">written consent of Tenaris Connections AG is prohibited.</text>
<text x="48" y="245.2" transform="rotate(90 48 245.2)">herein of any purpose to third parties without the express</text>
<text x="49.4" y="245.2" transform="rotate(90 49.4 245.2)">or disclosure of this document or any data contained</text>
<text x="50.9" y="245.2" transform="rotate(90 50.9 245.2)">Confidential property of Tenaris Connections AG Copy, use</text>
<text x="19.6" y="276.3" transform="rotate(90 19.6 276.3)">page</text>
<text x="21" y="277" transform="rotate(90 21 277)">N.</text>
</g>
<text font-size=".9" x="27" y="204.9" transform="rotate(90 27 204.9)">Added a hole at the base on one side</text>
</svg>
